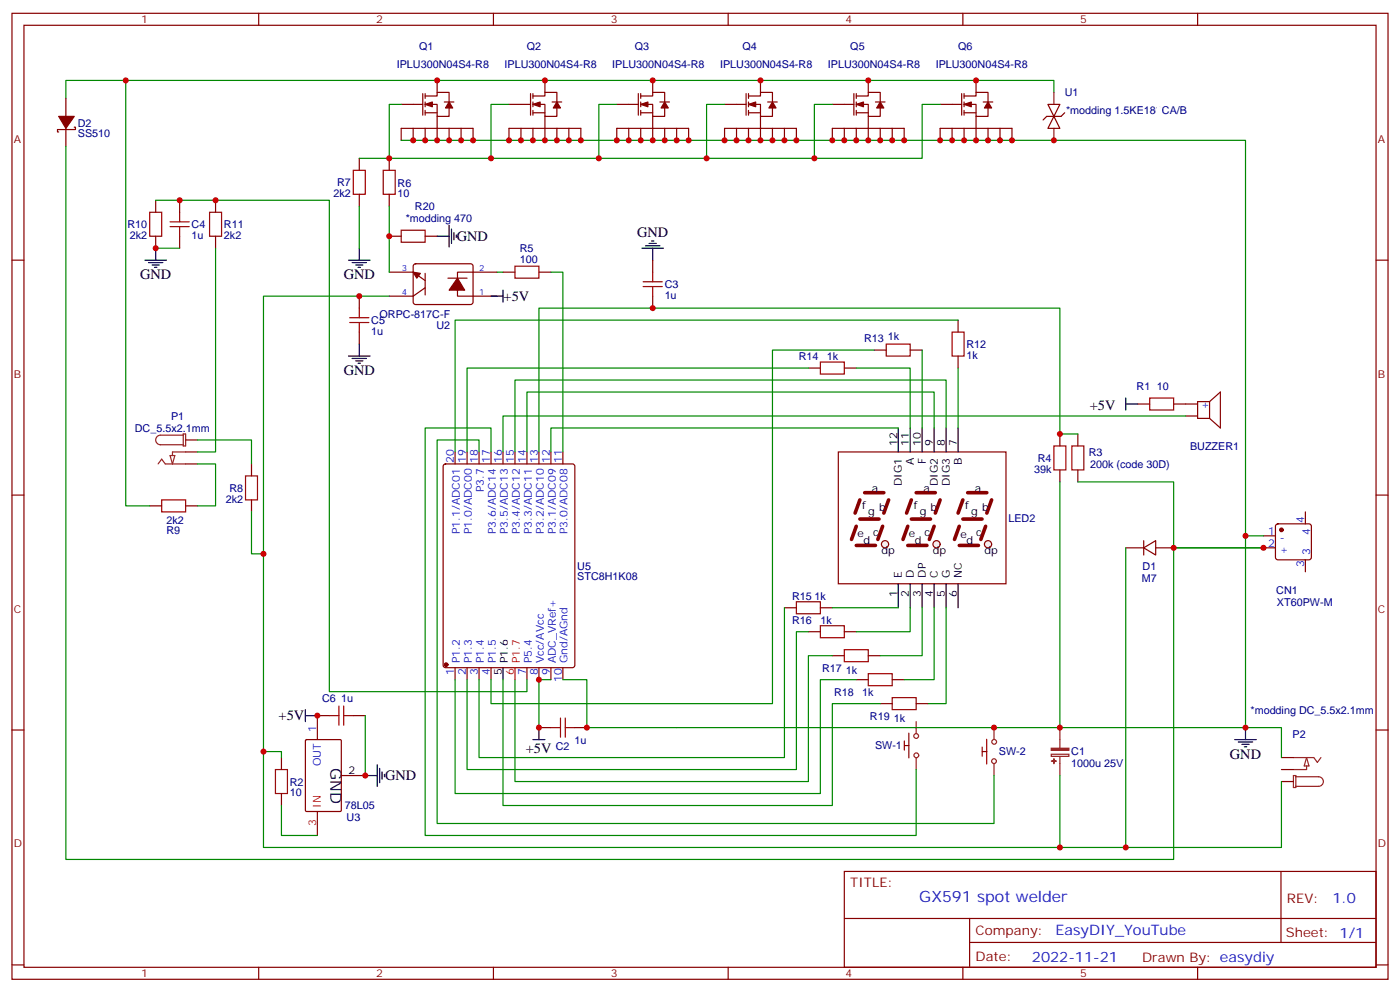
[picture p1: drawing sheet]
<svg xmlns="http://www.w3.org/2000/svg" width="412mm" height="292mm" viewBox="0 0 412 292" stroke-linecap="round" stroke-linejoin="round" font-family="sans-serif">
<g fill="none" stroke="#870000" stroke-width=".35">
<path d="M3.5 3.9h405.4v284.4h-405.4zM7.1 7.4h398.2v277.3h-398.2zM76.2 3.9v3.5M145.3 3.9v3.5M214.5 3.9v3.5M283.6 3.9v3.5M352.8 3.9v3.5M3.5 76.6h3.6M405.3 76.6h3.6M246.9 133h49.4v38.8h-49.4zM3.5 145.7h3.6M405.3 145.7h3.6"/>
<path d="M3.5 214.9h3.6M405.3 214.9h3.6M248.7 256.5h156.6v28.2h-156.6zM377.3 256.5v20.9M248.7 270.4h156.5M285.6 277.4h119.6M285.6 270.4v14.1M3.5 284h3.6M76.2 284.7v3.6M145.3 284.7v3.6M214.5 284.7v3.6M283.6 284.7v3.6"/>
<path d="M352.8 284.7v3.6M405.3 284h3.6"/>
</g>
<path d="M264.6 126v7M268.1 126v7M271.6 126v7M275.2 126v7M278.7 126v7M282.2 126v7" fill="none" stroke="#000" stroke-width=".35"/>
<path d="M282.6 154.9l-1.4 3.9M283.6 147.1l-1.4 3.9M283.6 152.8h5.7M285 145h5.7M290.3 154.9l-1.4 3.9M292.1 147.1l-1.4 3.9M282.6 160.5h5.6" fill="none" stroke="#870000" stroke-width="1.1"/>
<circle cx="291" cy="160.2" r="1.06" fill="#f0f0f0" stroke="#870000" stroke-width=".35"/>
<path d="M267.4 154.9l-1.4 3.9M268.5 147.1l-1.4 3.9M268.5 152.8h5.6M269.9 145h5.6M275.2 154.9l-1.4 3.9M276.9 147.1l-1.4 3.9M267.4 160.5h5.6" fill="none" stroke="#870000" stroke-width="1.1"/>
<circle cx="275.9" cy="160.2" r="1.06" fill="#f0f0f0" stroke="#870000" stroke-width=".35"/>
<path d="M252.2 154.9l-1.4 3.9M253.3 147.1l-1.4 3.9M253.3 152.8h5.6M254.7 145h5.6M260 154.9l-1.4 3.9M261.8 147.1l-1.5 3.9M252.2 160.5h5.7" fill="none" stroke="#870000" stroke-width="1.1"/>
<circle cx="260.7" cy="160.2" r="1.06" fill="#f0f0f0" stroke="#870000" stroke-width=".35"/>
<g fill="none" stroke="#000" stroke-width=".35">
<path d="M42.7 76.6h6.3M43.7 77.3h4.3M44.8 78h2.1M45.5 78.7h.7M45.9 73.1v3.5M102.7 76.6h6.3M103.7 77.3h4.2M104.8 78h2.1M105.5 78.7h.7M105.8 73.1v3.5M128.8 69.5h3.5M132.3 66.4v6.3"/>
<path d="M133 67.4v4.2M133.7 68.5v2.1M134.4 69.2v.7M189.1 73.1h6.3M190.1 72.4h4.3M191.2 71.6h2.1M191.9 70.9h.7M192.3 73.1v3.5M144.6 87.2h3.6M148.2 85.4v3.5M102.7 104.8h6.3M103.7 105.5h4.2"/>
<path d="M104.8 106.2h2.1M105.5 106.9h.7M105.8 101.3v3.5M331.6 118.9h3.5M331.6 117.2v3.5M264.6 171.8v7.1M268.1 171.8v7.1M271.6 171.8v7.1M275.2 171.8v7.1M278.7 171.8v7.1M282.2 171.8v7.1M148.2 196.5v3.6"/>
<path d="M90 210.6h3.5M90 208.9v3.5M157 217.7h3.5M158.7 214.2v3.5M363.7 217.7h6.4M364.8 218.4h4.2M365.8 219.1h2.1M366.5 219.8h.7M366.9 214.2v3.5M107.6 228.3h3.5M111.1 225.1v6.4M111.8 226.2v4.2"/>
<path d="M112.5 227.2v2.1M113.2 227.9v.7"/>
</g>
<g fill="none" stroke="#870000" stroke-width=".35">
<path d="M19.4 29v5.3M19.4 37.8v5.3M21.9 37.4h.3v.7h-5.3v.7h.4M118.2 30.7h6.3M121.7 37.8v3.5M124.5 27.6v6.3M125.2 30.7h3.6v3.6h3.5v-2.5M125.2 28.3h3.6v-1.1h3.5v2.8M125.2 27.6v1.4M125.2 30v1.4M125.2 32.5v1.4M125.2 37.8v3.5"/>
<path d="M125.2 33.2h3.6M128.8 23.7v3.5M128.8 34.3v7M130.9 30h2.8M132.3 37.8v3.5M135.8 37.8v3.5M149.9 30.7h6.4M153.5 37.8v3.5M156.3 27.6v6.3M157 30.7h3.5v3.6h3.5v-2.5M157 28.3h3.5v-1.1h3.5v2.8M157 33.2h3.5"/>
<path d="M157 27.6v1.4M157 30v1.4M157 32.5v1.4M157 37.8v3.5M160.5 23.7v3.5M160.5 34.3v7M162.6 30h2.9M164 37.8v3.5M167.6 37.8v3.5M181.7 30.7h6.3M185.2 37.8v3.5M188 27.6v6.3"/>
<path d="M188.7 30.7h3.6v3.6h3.5v-2.5M188.7 28.3h3.6v-1.1h3.5v2.8M188.7 33.2h3.6M188.7 27.6v1.4M188.7 30v1.4M188.7 32.5v1.4M188.7 37.8v3.5M192.3 23.7v3.5M192.3 34.3v7M194.4 30h2.8M195.8 37.8v3.5M199.3 37.8v3.5"/>
<path d="M213.4 30.7h6.4M217 37.8v3.5M219.8 27.6v6.3M220.5 30.7h3.5v3.6h3.5v-2.5M220.5 28.3h3.5v-1.1h3.5v2.8M220.5 33.2h3.5M220.5 27.6v1.4M220.5 30v1.4M220.5 32.5v1.4M220.5 37.8v3.5M224 23.7v3.5M224 34.3v7"/>
<path d="M226.1 30h2.9M227.5 37.8v3.5M231.1 37.8v3.5M245.2 30.7h6.3M248.7 37.8v3.5M251.5 27.6v6.3M252.2 30.7h3.6v3.6h3.5v-2.5M252.2 28.3h3.6v-1.1h3.5v2.8M252.2 33.2h3.6M252.2 27.6v1.4M252.2 30v1.4M252.2 32.5v1.4"/>
<path d="M252.2 37.8v3.5M255.8 23.7v3.5M255.8 34.3v7M257.9 30h2.8M259.3 37.8v3.5M262.8 37.8v3.5M276.9 30.7h6.4M280.5 37.8v3.5M283.3 27.6v6.3M284 30.7h3.5v3.6h3.5v-2.5M284 28.3h3.5v-1.1h3.5v2.8M284 33.2h3.5"/>
<path d="M284 27.6v1.4M284 30v1.4M284 32.5v1.4M284 37.8v3.5M287.5 23.7v3.5M287.5 34.3v7M289.6 30h2.9M291 37.8v3.5M294.6 37.8v3.5M308.7 30.7h3.5l-1.8 3.6zM310.4 34.3l1.8 3.5h-3.5zM313.6 33.2l-1 1.1h-4.3l-1 1"/>
<path d="M45.9 58.9v3.6M52.9 58.9v3.6M63.5 58.9v3.6M105.8 46.6v3.5M105.8 57.2v3.5M114.7 46.6v3.5M114.7 57.2v3.5M118.2 41.3v-3.5h21.1v3.5M149.9 41.3v-3.5h21.2v3.5M181.7 41.3v-3.5h21.1v3.5M213.4 41.3v-3.5h21.2v3.5M245.2 41.3v-3.5h21.1v3.5"/>
<path d="M276.9 41.3v-3.5h21.2v3.5M45.9 69.5v3.6M52.9 69.5v3.6M63.5 69.5v3.6M114.7 69.5h3.5M121.9 77.9l.5-.3 16.5 .1 .4 .7v10.8l-.7 .4h-16.5l-.4-.7v-10.5zM125.2 69.5h3.6M192.3 76.6v3.5M105.8 87.2v3.5M105.8 97.8v3.5M114.7 80.1h7l3.5 2.5M125.2 80.5v6.3"/>
<path d="M125.2 84.7l-3.5 2.5h-7M131.9 81.9h5.7M146.4 80.1h-11.6v7.1h11.6M148.2 80.1h3.5M158.7 80.1h3.6M192.3 87.2v3.5M282.2 94.2v3.6M238.1 108.3h3.6M248.7 108.3h3.5M257.5 103h3.6M268.1 103h3.5M282.2 104.8v3.5"/>
<path d="M335.1 118.9h3.6M345.7 118.9h7.1M356.3 118.2h-3.5v5h3.5M356.3 118.2v5M356.3 118.2l3.2-2.8v10.6l-3.2-2.8M54.7 129.5h3.5M54.7 136.6h3.5M54.7 133h3.5M74.1 136.6v3.5M130.8 136.8l.4-.2h37.4l.7 .4v58.8l-.4 .7h-37.7l-.6-.4-.1-58.8zM134.1 133v3.6M137.6 133v3.6"/>
<path d="M141.1 133v3.6M144.6 133v3.6M148.2 133v3.6M151.7 133v3.6M155.2 133v3.6M158.7 133v3.6M162.3 133v3.6M165.8 133v3.6M312.2 127.7v3.6M312.2 138.3v3.6M317.5 127.7v3.6M317.5 138.3v3.6"/>
<path d="M349.2 122.4h3.6M44.1 148.9h3.5M54.7 148.9h3.5M74.1 147.1v3.6M336.9 159.1v4.3M372.2 157.7h3.5M375.9 154.4l.5-.2h9.2l.5 .2 .2 .5v9.2l-.2 .5-.5 .2h-9.2l-.5-.3-.2-.4v-9.2zM384.5 150.7v3.5M231.1 178.9h3.5M241.7 178.9h3.5M331.6 161.3h5.3M336.9 161.3l3.5-2.2v4.3z"/>
<path d="M340.4 161.3h5.3M372.2 161.3h3.5M384.5 164.8v3.5M134.1 196.5v3.6M137.6 196.5v3.6M141.1 196.5v3.6M144.6 196.5v3.6M155.2 196.5v3.6M158.7 196.5v3.6M162.3 196.5v3.6M165.8 196.5v3.6M238.1 185.9h3.6"/>
<path d="M245.2 193h3.5M248.7 185.9h3.5M255.8 193h3.5M90 217.9l.3-.2h9.9l.3 .2v20.6l-.1 .3-10.1 .1-.3-.2zM97 210.6h-3.5v7.1M104.1 210.6h3.5M158.7 214.2h3.6M169.3 214.2h3.6M252.2 200.1h3.6M259.3 207.1h3.5M262.8 200.1h3.5M269.9 207.1h3.5"/>
<path d="M82.9 223v3.5M82.9 233.6v3.5M93.5 238.9v7M100.5 228.3h7.1M377.5 230h3.5M377.5 223h3.5M377.5 226.5h3.5"/>
</g>
<g fill="#870000" stroke="#870000" stroke-width=".35">
<path d="M134.8 81.9l2.1 3.5h-4.6z"/>
<path d="M121.7 80.1l2.1 .4-1 1.4z"/>
<path d="M132.3 30l1 1.8h-2.1z"/>
<path d="M125.2 30.7l2.2-.7v1.4z"/>
<path d="M164 30l1.1 1.8h-2.1z"/>
<path d="M157 30.7l2.1-.7v1.4z"/>
<path d="M195.8 30l1 1.8h-2.1z"/>
<path d="M188.7 30.7l2.2-.7v1.4z"/>
<path d="M227.5 30l1.1 1.8h-2.1z"/>
<path d="M220.5 30.7l2.1-.7v1.4z"/>
<path d="M259.3 30l1 1.8h-2.1z"/>
<path d="M252.2 30.7l2.2-.7v1.4z"/>
<path d="M291 30l1.1 1.8h-2.1z"/>
<path d="M284 30.7l2.1-.7v1.4z"/>
<path d="M17.3 34.3h4.6l-2.5 3.5z"/>
<circle cx="377.5" cy="156" r=".53"/>
<circle cx="131.4" cy="195.7" r=".53"/>
</g>
<g fill="none" stroke="#8c2424" stroke-width=".35">
<path d="M310.4 27.2v3.5M310.4 37.8v3.5M46.6 136.6l1-1.5 1.1 1.5h6M50.1 134.1h1.4l-.7 2.5zM54 128.1h-6.7a1.41 1.41 0 0 0-1.4 1.4 1.41 1.41 0 0 0 1.4 1.4h6.7M54 127.7h.7v3.6h-.7zM54.7 133h-3.9v1.1M269.9 212.4v3.5M292.8 214.2v3.5M312.2 214.2v6M269.9 223v3.5M292.8 224.8v3.5"/>
<path d="M309.7 222h5.2v.6h-5.2zM312.2 222.6v5.7M381 228.3h.7v3.5h-.7zM381 223h6l1.1 1.4 1-1.4M381.7 228.6h6.7a1.41 1.41 0 0 1 1.4 1.4 1.41 1.41 0 0 1-1.4 1.5h-6.7M384.9 225.5v1h-3.9M384.9 223l.7 2.5h-1.4z"/>
<circle cx="269.9" cy="216.6" r=".71"/>
<circle cx="292.9" cy="218.4" r=".71"/>
<circle cx="269.9" cy="222.3" r=".71"/>
<circle cx="292.8" cy="224" r=".71"/>
</g>
<g fill="#8c2424" stroke="#8c2424" stroke-width=".35">
<path d="M309.7 220.2h5.2v.7h-5.2z"/>
<path d="M309.7 224h1.4z"/>
<path d="M310.4 223.3l.1 1.5z"/>
</g>
<path d="M266.4 218.1v2.7M266.4 219.5h1.4M267.7 215.8v7.3M289.3 219.9v2.7M290.6 217.6v7.3M289.4 221.2h1.3" fill="none" stroke="#900" stroke-width=".35"/>
<g fill="none" stroke="#a10000" stroke-width=".35">
<path d="M104.1 50.1h3.5v7.1h-3.5zM112.9 50.1h3.5v7.1h-3.5zM44.1 62.5h3.5v7h-3.5zM50.1 66.7h5.6M50.1 65.3h5.6M52.9 62.5v2.8M52.9 66.7v2.8M61.7 62.5h3.6v7h-3.6zM118.2 67.8h7v3.5h-7zM151.7 78.4h7v3.5h-7zM103 94.9h5.7M103 93.5h5.7"/>
<path d="M105.8 90.7v2.8M105.8 94.9v2.9M189.4 84.3h5.7M189.4 82.9h5.7M192.3 80.1v2.8M192.3 84.3v2.9M280.5 97.8h3.5v7h-3.5zM241.7 106.6h7v3.5h-7zM261.1 101.3h7v3.5h-7zM338.7 117.2h7v3.5h-7zM310.4 131.3h3.6v7h-3.6zM315.7 131.3h3.6v7h-3.6z"/>
<path d="M47.6 147.1h7.1v3.6h-7.1zM72.3 140.1h3.5v7h-3.5zM234.6 177.1h7.1v3.6h-7.1zM241.7 184.2h7v3.5h-7zM248.7 191.2h7.1v3.6h-7.1zM255.8 198.3h7v3.5h-7zM97 210.6h2.8M99.8 207.8v5.7M101.2 210.6h2.9M101.2 207.8v5.7M162.3 214.2h2.8M165.1 211.3v5.7"/>
<path d="M166.5 214.2h2.8M166.5 211.3v5.7M262.8 205.4h7.1v3.5h-7.1zM81.1 226.5h3.6v7.1h-3.6z"/>
</g>
<g fill="none" stroke="#008700" stroke-width=".35">
<path d="M37 23.7v125.2h7.1M118.2 30.7h-3.5v15.9M149.9 30.7h-5.3v15.9M181.7 30.7h-5.3v15.9M213.4 30.7h-5.3v15.9M245.2 30.7h-5.3v15.9M276.9 30.7h-5.3v15.9h-156.9M310.4 27.2v-3.5h-291v5.3M19.4 43.1v209.9h326.3v-91.7h26.5h-26.5v-19.4h-28.2M45.9 58.9h51.1v144.7h58.2v-3.5M105.8 46.6h8.9M118.2 41.3h248.7v172.9h-194v-14.1h-7.1"/>
<path d="M45.9 73.1h7M63.5 73.1v59.9h-5.3M105.8 60.7v12.4M114.7 60.7v19.4M114.7 87.2h-37.1v162.2h234.6v-21.1M146.4 80.1h1.8M162.3 80.1h3.5v52.9M282.2 94.2h-148.1v38.8M238.1 108.3h-100.5v24.7M252.2 108.3h15.9v17.7M257.5 103h-30v104.1h-82.9v-7M271.6 103v23"/>
<path d="M282.2 108.3v17.7M58.2 129.5h15.9v7.1M58.2 136.6h5.3v12.3h-5.3M141.1 133v-3.5h-12.3v112.9h164v-14.1M144.6 133v-7h-19.4v119.9h144.7v-19.4M264.6 126h-102.3v7M275.2 126v-10.6h-120v17.6M278.7 126v-14.1h-127v21.1M317.5 127.7h-5.3v-37h-153.5v42.3M349.2 122.4h-201v10.6M74.1 150.7v12.3h3.5M312.2 141.9v72.3"/>
<path d="M366.9 157.7h5.3M231.1 178.9v44.1h-90v-22.9M245.2 178.9h19.4M268.1 178.9v7h-15.9M271.6 178.9v14.1h-12.3M275.2 178.9v21.2h-8.9M278.7 178.9v28.2h-5.3M331.6 161.3v88.1h-19.4M238.1 185.9h-3.5v40.6h-97v-26.4M245.2 193h-7.1v37h-86.4v-29.9M107.6 210.6v17.7M134.1 200.1v33.5h107.6v-33.5h10.5"/>
<path d="M148.2 200.1v37h97v-30h14.1M162.3 200.1h-3.6v14.1M366.9 214.2h10.6v8.8M77.6 221.2h5.3v1.8M82.9 237.1v8.8h10.6M377.5 230v19.4h-45.9"/>
</g>
<path d="M151.7 196.5v3.6" fill="none" stroke="#f00" stroke-width=".35"/>
<g fill="#c00">
<circle cx="312.2" cy="214.2" r=".88"/>
<circle cx="139.3" cy="41.3" r=".88"/>
<circle cx="121.7" cy="41.3" r=".88"/>
<circle cx="135.8" cy="41.3" r=".88"/>
<circle cx="132.3" cy="41.3" r=".88"/>
<circle cx="125.2" cy="41.3" r=".88"/>
<circle cx="128.8" cy="41.3" r=".88"/>
<circle cx="149.9" cy="41.3" r=".88"/>
<circle cx="171.1" cy="41.3" r=".88"/>
<circle cx="153.5" cy="41.3" r=".88"/>
<circle cx="167.6" cy="41.3" r=".88"/>
<circle cx="164" cy="41.3" r=".88"/>
<circle cx="157" cy="41.3" r=".88"/>
<circle cx="160.5" cy="41.3" r=".88"/>
<circle cx="181.7" cy="41.3" r=".88"/>
<circle cx="202.8" cy="41.3" r=".88"/>
<circle cx="185.2" cy="41.3" r=".88"/>
<circle cx="199.3" cy="41.3" r=".88"/>
<circle cx="195.8" cy="41.3" r=".88"/>
<circle cx="188.7" cy="41.3" r=".88"/>
<circle cx="192.3" cy="41.3" r=".88"/>
<circle cx="213.4" cy="41.3" r=".88"/>
<circle cx="234.6" cy="41.3" r=".88"/>
<circle cx="217" cy="41.3" r=".88"/>
<circle cx="231.1" cy="41.3" r=".88"/>
<circle cx="227.5" cy="41.3" r=".88"/>
<circle cx="220.5" cy="41.3" r=".88"/>
<circle cx="224" cy="41.3" r=".88"/>
<circle cx="245.2" cy="41.3" r=".88"/>
<circle cx="266.3" cy="41.3" r=".88"/>
<circle cx="248.7" cy="41.3" r=".88"/>
<circle cx="262.8" cy="41.3" r=".88"/>
<circle cx="259.3" cy="41.3" r=".88"/>
<circle cx="252.2" cy="41.3" r=".88"/>
<circle cx="255.8" cy="41.3" r=".88"/>
<circle cx="276.9" cy="41.3" r=".88"/>
<circle cx="298.1" cy="41.3" r=".88"/>
<circle cx="280.5" cy="41.3" r=".88"/>
<circle cx="294.6" cy="41.3" r=".88"/>
<circle cx="291" cy="41.3" r=".88"/>
<circle cx="284" cy="41.3" r=".88"/>
<circle cx="287.5" cy="41.3" r=".88"/>
<circle cx="114.7" cy="46.6" r=".88"/>
<circle cx="144.6" cy="46.6" r=".88"/>
<circle cx="176.4" cy="46.6" r=".88"/>
<circle cx="208.1" cy="46.6" r=".88"/>
<circle cx="239.9" cy="46.6" r=".88"/>
<circle cx="158.8" cy="200.1" r=".88"/>
<circle cx="172.9" cy="214.2" r=".88"/>
<circle cx="128.8" cy="23.7" r=".88"/>
<circle cx="160.5" cy="23.7" r=".88"/>
<circle cx="192.3" cy="23.7" r=".88"/>
<circle cx="224" cy="23.7" r=".88"/>
<circle cx="255.8" cy="23.7" r=".88"/>
<circle cx="366.9" cy="214.2" r=".88"/>
<circle cx="345.7" cy="161.3" r=".88"/>
<circle cx="312.2" cy="249.4" r=".88"/>
<circle cx="158.8" cy="214.2" r=".88"/>
<circle cx="292.8" cy="214.2" r=".88"/>
<circle cx="192.3" cy="90.7" r=".88"/>
<circle cx="312.2" cy="127.7" r=".88"/>
<circle cx="372.2" cy="161.3" r=".88"/>
<circle cx="366.9" cy="157.7" r=".88"/>
<circle cx="45.9" cy="73.1" r=".88"/>
<circle cx="63.5" cy="58.9" r=".88"/>
<circle cx="52.9" cy="58.9" r=".88"/>
<circle cx="77.6" cy="221.2" r=".88"/>
<circle cx="105.8" cy="87.2" r=".88"/>
<circle cx="93.5" cy="210.6" r=".88"/>
<circle cx="37" cy="23.7" r=".88"/>
<circle cx="107.6" cy="228.3" r=".88"/>
<circle cx="77.6" cy="163" r=".88"/>
<circle cx="114.7" cy="69.5" r=".88"/>
<circle cx="310.4" cy="41.3" r=".88"/>
<circle cx="287.5" cy="23.7" r=".88"/>
<circle cx="331.6" cy="249.4" r=".88"/>
</g>
<g fill="#fff">
<path d="M341.6 26.1l.4 .2v1.6a35.8 35.8 0 0 1-.2 9.3l-.2 .1-.1-.2a35.7 35.7 0 0 0 .2-8.9l-.1-1.9h.3l-.3 .1z"/>
<path d="M341.7 27.4l.3 .1v2.3l-.6 4.4-.2-.9 .5-3.2z"/>
<path d="M342.2 28.3l.3 .1-.3 2.9v5.3l.3 1-.2 .2-.2-.9-.1-5.2z"/>
<path d="M341.8 28.1l.2 .1a34 34 0 0 0 .2 8.5l-.1 .3a21.7 21.7 0 0 1-.4-7.9z"/>
<path d="M340.9 30h.2a31.7 31.7 0 0 0 .2 8.1l-.3 .1v-6.9l.2-.1 .2 .2v2.7l.4 2.4-.3 .1 .1-5.1 .1-.1 .2 .2v5l-.2 .1-.2-5.1h.3l-.1 1.6 .1 3.6-.1 .1-.6-5.3 .2 .1 .1 6.6-.2 .3-.4-5 .1-3.2 .2 .1 .1 1.4a14.7 14.7 0 0 1 .2 6.2v.4l-.3-.1a18.9 18.9 0 0 0-.3-7.7z"/>
<path d="M341.2 31.1l.3 .2-.2 2.9 .1 2.8-.2 .2-.1-.2 .1-5.4-.2 6.3-.2-.2 .1-2 .5-3.7 .2-.1-.2 4-.3 .1-.1-3.9 .2-.1 .1 .3-.1 3.3-.3 .2v-3l.3-.1 .1 3.7-.2 .2-.2-.3 .1-3.8 .3-.1-.4 2.6-.3 .1-.1-2.8 .3-.1 .3 4.1-.2 .1-.3-.6-.1-3.8 .3-.1 .2 1.5-.1 1.8-.2 .3 .2-3.3 .2-.2 .2 .2-.1 4-.2-.1-.1-3.5 .1-.3h.2v3.5l-.2 .3-.1-.2 .1-3.5h.3l.1 3.7-.1 .3-.2-.2 .2-4.2 .1-.5 .3 .1-.7 6.3-.2-.2 .1-5z"/>
<path d="M341.8 31.7h.3l.1 1.2-.3 4.3-.3-.1h.2l.1 .3-.2 .2-.2-.3 .5-5.2-.2 4.6-.3 .1 .1-3.3 .3-.1-.1 3.4-.2 .1 .4-4.1-.1 3.5-.3 .1 .1-2.6-.2-.4a.25 .25 0 0 1 .2-.4 .25 .25 0 0 1 .3 .3l-.2 3.4-.2-.1 .1-3.9 .3-.5 .2 .3-.4 2.5 .1 2.1-.2 .3-.2-.6v-3.6l.2-.2 .2 1.2-.1 2.7-.1 .3-.2-1.9z"/>
</g>
<text font-size="4.6" x="97.4" y="226" transform="rotate(90 97.4 226)">GND</text>
<text font-size="4.6" fill="#00f" x="270.8" y="265.5">GX591 spot welder</text>
<g font-size="4.2">
<text x="134.6" y="70.9">GND</text>
<text x="187.7" y="69.8">GND</text>
<text x="41.3" y="82.2">GND</text>
<text x="101.2" y="82.2">GND</text>
<text x="148.3" y="88.6">+5V</text>
<text x="101.2" y="110.5">GND</text>
<text x="321" y="120.7">+5V</text>
<text x="82.1" y="212.1">+5V</text>
<text x="154.9" y="221.7">+5V</text>
<text x="362.3" y="223.3">GND</text>
<text x="113.4" y="229.7">GND</text>
</g>
<g font-size="4.2" fill="#00f">
<text x="392.5" y="265.8">1.0</text>
<text x="310.9" y="275.3">EasyDIY_YouTube</text>
<text x="304" y="283.1">2022-11-21</text>
</g>
<g font-size="3.9" fill="#800">
<text x="250.5" y="261.1">TITLE:</text>
<text x="379.1" y="265.8">REV:</text>
<text x="287.4" y="275.3">Company:</text>
<text x="378.7" y="275.9">Sheet: 1/1</text>
<text x="287.4" y="283">Date:</text>
<text x="336.4" y="283.1">Drawn By: easydiy</text>
</g>
<g font-size="3.2" fill="#800">
<text x="41.6" y="6.9">1</text>
<text x="110.8" y="6.9">2</text>
<text x="179.9" y="6.9">3</text>
<text x="249.1" y="6.9">4</text>
<text x="318.2" y="6.9">5</text>
<text x="4.1" y="42">A</text>
<text x="405.9" y="42">A</text>
<text x="4.1" y="111.2">B</text>
<text x="405.9" y="111.2">B</text>
<text x="4.1" y="180.3">C</text>
<text x="405.9" y="180.3">C</text>
<text x="4.1" y="249.4">D</text>
<text x="405.9" y="249.4">D</text>
<text x="41.6" y="287.7">1</text>
<text x="110.8" y="287.7">2</text>
<text x="179.9" y="287.7">3</text>
<text x="249.1" y="287.7">4</text>
<text x="318.2" y="287.7">5</text>
</g>
<g font-size="3.2" fill="#000080">
<text x="123.5" y="14.9">Q1</text>
<text x="155.2" y="14.9">Q2</text>
<text x="187" y="14.9">Q3</text>
<text x="218.7" y="14.9">Q4</text>
<text x="250.5" y="14.9">Q5</text>
<text x="282.2" y="14.9">Q6</text>
<text x="116.9" y="20.1">IPLU300N04S4-R8</text>
<text x="148.6" y="20.1">IPLU300N04S4-R8</text>
<text x="180.4" y="20.1">IPLU300N04S4-R8</text>
<text x="212.1" y="20.1">IPLU300N04S4-R8</text>
<text x="243.9" y="20.1">IPLU300N04S4-R8</text>
<text x="275.6" y="20.1">IPLU300N04S4-R8</text>
<text x="313.6" y="28.3">U1</text>
<text x="314" y="33.6">*modding 1.5KE180CA/B</text>
<text x="22.9" y="40.3">SS510</text>
<text x="22.9" y="37.3">D2</text>
<text x="98.2" y="58">2k2</text>
<text x="99.3" y="54.8">R7</text>
<text x="117.1" y="58">10</text>
<text x="117.1" y="54.9">R6</text>
<text x="119.5" y="65.5">*modding 470</text>
<text x="122.2" y="61.9">R20</text>
<text x="37.6" y="67.1">R10</text>
<text x="38.3" y="70.3">2k2</text>
<text x="56.4" y="70.4">1u</text>
<text x="56.4" y="67.1">C4</text>
<text x="66" y="70.3">2k2</text>
<text x="66" y="67.1">R11</text>
<text x="153.1" y="77.3">100</text>
<text x="153.1" y="74.1">R5</text>
<text x="195.8" y="88">1u</text>
<text x="195.8" y="84.8">C3</text>
<text x="109.4" y="95.5">C5</text>
<text x="111.8" y="93.6">ORPC-817C-F</text>
<text x="109.4" y="98.5">1u</text>
<text x="128.6" y="96.9">U2</text>
<text x="254.5" y="100.6">R13</text>
<text x="261.6" y="100.2">1k</text>
<text x="235.3" y="105.9">R14</text>
<text x="243.5" y="105.9">1k</text>
<text x="284.7" y="105.6">1k</text>
<text x="284.7" y="102.4">R12</text>
<text x="334.8" y="114.9">R1</text>
<text x="340.8" y="114.9">10</text>
<text x="50.4" y="123.5">P1</text>
<text x="39.7" y="127.2">DC_5.5x2.1mm</text>
<text x="305.7" y="135.9">R4</text>
<text x="320.7" y="134.2">R3</text>
<text x="321.2" y="137.8">200k (code 30D)</text>
<text x="350.6" y="132.5">BUZZER1</text>
<text x="304.6" y="139.1">39k</text>
<text x="66.5" y="147.9">2k2</text>
<text x="67.6" y="144.7">R8</text>
<text x="49.1" y="154.2">2k2</text>
<text x="297" y="153.6">LED2</text>
<text x="49.1" y="157.3">R9</text>
<text x="170" y="167.8">U5</text>
<text x="336.6" y="167.8">D1</text>
<text x="170" y="170.9">STC8H1K08</text>
<text x="336.4" y="171.3">M7</text>
<text x="233.3" y="176.5">R15</text>
<text x="239.9" y="176.5">1k</text>
<text x="375.9" y="174.8">CN1</text>
<text x="376.2" y="178.3">XT60PW-M</text>
<text x="233.3" y="183.6">R16</text>
<text x="241.7" y="183.6">1k</text>
<text x="242.2" y="197.7">R17</text>
<text x="249.1" y="198.3">1k</text>
<text x="94.9" y="206.5">C6</text>
<text x="100.5" y="206.5">1u</text>
<text x="245.7" y="204.8">R18</text>
<text x="253.9" y="204.8">1k</text>
<text x="256.3" y="211.8">R19</text>
<text x="263.3" y="212.4">1k</text>
<text x="368.4" y="210.1">*modding DC_5.5x2.1mm</text>
<text x="163.7" y="220.7">C2</text>
<text x="169.3" y="218.9">1u</text>
<text x="257.8" y="220.6">SW-1</text>
<text x="380.7" y="217.1">P2</text>
<text x="294.3" y="222.4">SW-2</text>
<text x="315.6" y="225.6">1000u 25V</text>
<text x="315.6" y="222.4">C1</text>
<text x="85.4" y="231.3">R2</text>
<text x="85.4" y="234.3">10</text>
<text x="101.6" y="238.2">78L05</text>
<text x="102.1" y="241.8">U3</text>
</g>
<g font-size="3.2" fill="#00f">
<text x="353.8" y="120">+</text>
<text x="133.7" y="136.4" transform="rotate(-90 133.7 136.4)">20</text>
<text x="137.2" y="136.4" transform="rotate(-90 137.2 136.4)">19</text>
<text x="140.8" y="136.4" transform="rotate(-90 140.8 136.4)">18</text>
<text x="144.3" y="136.4" transform="rotate(-90 144.3 136.4)">17</text>
<text x="147.8" y="136.4" transform="rotate(-90 147.8 136.4)">16</text>
<text x="151.3" y="136.4" transform="rotate(-90 151.3 136.4)">15</text>
<text x="154.9" y="136.4" transform="rotate(-90 154.9 136.4)">14</text>
<text x="158.4" y="136.4" transform="rotate(-90 158.4 136.4)">13</text>
<text x="161.9" y="136.4" transform="rotate(-90 161.9 136.4)">12</text>
<text x="165.5" y="136.4" transform="rotate(-90 165.5 136.4)">11</text>
<text x="142.5" y="145" transform="rotate(-90 142.5 145)">P3.7</text>
<text x="384.2" y="154" transform="rotate(-90 384.2 154)">4</text>
<text x="135.5" y="157.3" transform="rotate(-90 135.5 157.3)">P1.1/ADC01</text>
<text x="139" y="157.3" transform="rotate(-90 139 157.3)">P1.0/ADC00</text>
<text x="146" y="157.3" transform="rotate(-90 146 157.3)">P3.6/ADC14</text>
<text x="149.6" y="157.3" transform="rotate(-90 149.6 157.3)">P3.5/ADC13</text>
<text x="153.1" y="157.3" transform="rotate(-90 153.1 157.3)">P3.4/ADC12</text>
<text x="156.6" y="157.3" transform="rotate(-90 156.6 157.3)">P3.3/ADC11</text>
<text x="160.2" y="157.3" transform="rotate(-90 160.2 157.3)">P3.2/ADC10</text>
<text x="163.7" y="157.3" transform="rotate(-90 163.7 157.3)">P3.1/ADC09</text>
<text x="167.2" y="157.3" transform="rotate(-90 167.2 157.3)">P3.0/ADC08</text>
<text x="373.5" y="157.4">1</text>
<text x="373.5" y="160.9">2</text>
<text x="377" y="159.1">-</text>
<text x="385.9" y="157.5" transform="rotate(-90 385.9 157.5)">4</text>
<text x="377" y="162.7">+</text>
<text x="384.2" y="167" transform="rotate(-90 384.2 167)">3</text>
<text x="385.9" y="163.5" transform="rotate(-90 385.9 163.5)">3</text>
<text x="135.5" y="195.2" transform="rotate(-90 135.5 195.2)">P1.2</text>
<text x="139" y="195.2" transform="rotate(-90 139 195.2)">P1.3</text>
<text x="142.5" y="195.2" transform="rotate(-90 142.5 195.2)">P1.4</text>
<text x="146" y="195.2" transform="rotate(-90 146 195.2)">P1.5</text>
<text x="156.6" y="195.2" transform="rotate(-90 156.6 195.2)">P5.4</text>
<text x="160.2" y="195.2" transform="rotate(-90 160.2 195.2)">Vcc/AVcc</text>
<text x="163.7" y="195.2" transform="rotate(-90 163.7 195.2)">ADC_VRef+</text>
<text x="167.2" y="195.2" transform="rotate(-90 167.2 195.2)">Gnd/AGnd</text>
<text x="133.7" y="198.7" transform="rotate(-90 133.7 198.7)">1</text>
<text x="137.2" y="198.7" transform="rotate(-90 137.2 198.7)">2</text>
<text x="140.8" y="198.7" transform="rotate(-90 140.8 198.7)">3</text>
<text x="144.3" y="198.7" transform="rotate(-90 144.3 198.7)">4</text>
<text x="154.9" y="198.7" transform="rotate(-90 154.9 198.7)">7</text>
<text x="158.4" y="198.7" transform="rotate(-90 158.4 198.7)">8</text>
<text x="161.9" y="198.7" transform="rotate(-90 161.9 198.7)">9</text>
<text x="165.5" y="200.7" transform="rotate(-90 165.5 200.7)">10</text>
<text x="93.1" y="215.6" transform="rotate(-90 93.1 215.6)">1</text>
<text x="94.5" y="225.5" transform="rotate(-90 94.5 225.5)">OUT</text>
</g>
<g font-size="3.2">
<text x="264.2" y="131.3" transform="rotate(-90 264.2 131.3)">12</text>
<text x="267.8" y="131.3" transform="rotate(-90 267.8 131.3)">11</text>
<text x="271.3" y="131.3" transform="rotate(-90 271.3 131.3)">10</text>
<text x="274.8" y="131.3" transform="rotate(-90 274.8 131.3)">9</text>
<text x="278.3" y="131.3" transform="rotate(-90 278.3 131.3)">8</text>
<text x="281.9" y="131.3" transform="rotate(-90 281.9 131.3)">7</text>
<text x="269.2" y="137" transform="rotate(-90 269.2 137)">A</text>
<text x="272.7" y="136.6" transform="rotate(-90 272.7 136.6)">F</text>
<text x="283.3" y="137" transform="rotate(-90 283.3 137)">B</text>
<text x="265.6" y="143.1" transform="rotate(-90 265.6 143.1)">DIG1</text>
<text x="276.2" y="143.1" transform="rotate(-90 276.2 143.1)">DIG2</text>
<text x="279.8" y="143.1" transform="rotate(-90 279.8 143.1)">DIG3</text>
<text x="254" y="150">f</text>
<text x="256.8" y="144.7">a</text>
<text x="269.2" y="150">f</text>
<text x="272" y="144.7">a</text>
<text x="284.3" y="150">f</text>
<text x="287.2" y="144.7">a</text>
<text x="255.8" y="151.7">g</text>
<text x="258.9" y="150.3">b</text>
<text x="270.9" y="151.7">g</text>
<text x="274.1" y="150.3">b</text>
<text x="286.1" y="151.7">g</text>
<text x="289.3" y="150.3">b</text>
<text x="252.6" y="158.1">e</text>
<text x="254.4" y="160.2">d</text>
<text x="257.2" y="157.7">c</text>
<text x="267.8" y="158.1">e</text>
<text x="269.5" y="160.2">d</text>
<text x="272.3" y="157.7">c</text>
<text x="282.9" y="158.4">e</text>
<text x="284.7" y="160.2">d</text>
<text x="287.5" y="157.7">c</text>
<text x="259.6" y="163">dp</text>
<text x="274.8" y="163">dp</text>
<text x="290" y="163">dp</text>
<text x="265.6" y="170.1" transform="rotate(-90 265.6 170.1)">E</text>
<text x="269.2" y="170.1" transform="rotate(-90 269.2 170.1)">D</text>
<text x="272.7" y="170.1" transform="rotate(-90 272.7 170.1)">DP</text>
<text x="276.2" y="170.1" transform="rotate(-90 276.2 170.1)">C</text>
<text x="279.8" y="170.1" transform="rotate(-90 279.8 170.1)">G</text>
<text x="283.3" y="170.1" transform="rotate(-90 283.3 170.1)">NC</text>
<text x="264.2" y="175.6" transform="rotate(-90 264.2 175.6)">1</text>
<text x="267.8" y="175.6" transform="rotate(-90 267.8 175.6)">2</text>
<text x="271.3" y="175.6" transform="rotate(-90 271.3 175.6)">3</text>
<text x="274.8" y="175.6" transform="rotate(-90 274.8 175.6)">4</text>
<text x="278.3" y="175.6" transform="rotate(-90 278.3 175.6)">5</text>
<text x="281.9" y="175.6" transform="rotate(-90 281.9 175.6)">6</text>
<text x="149.6" y="195.2" transform="rotate(-90 149.6 195.2)">P1.6</text>
<text x="147.8" y="198.7" transform="rotate(-90 147.8 198.7)">5</text>
<text x="102.7" y="227.9">2</text>
</g>
<g font-size="3.2" fill="#f00">
<text x="153.1" y="195.2" transform="rotate(-90 153.1 195.2)">P1.7</text>
<text x="151.3" y="198.7" transform="rotate(-90 151.3 198.7)">6</text>
<text x="94.5" y="237.8" transform="rotate(-90 94.5 237.8)">IN</text>
<text x="93.1" y="243" transform="rotate(-90 93.1 243)">3</text>
</g>
<g font-size="2.5" fill="#00f">
<text x="118.4" y="79.8">3</text>
<text x="141.1" y="79.8">2</text>
<text x="118.4" y="86.8">4</text>
<text x="141.1" y="86.8">1</text>
</g>
</svg>
